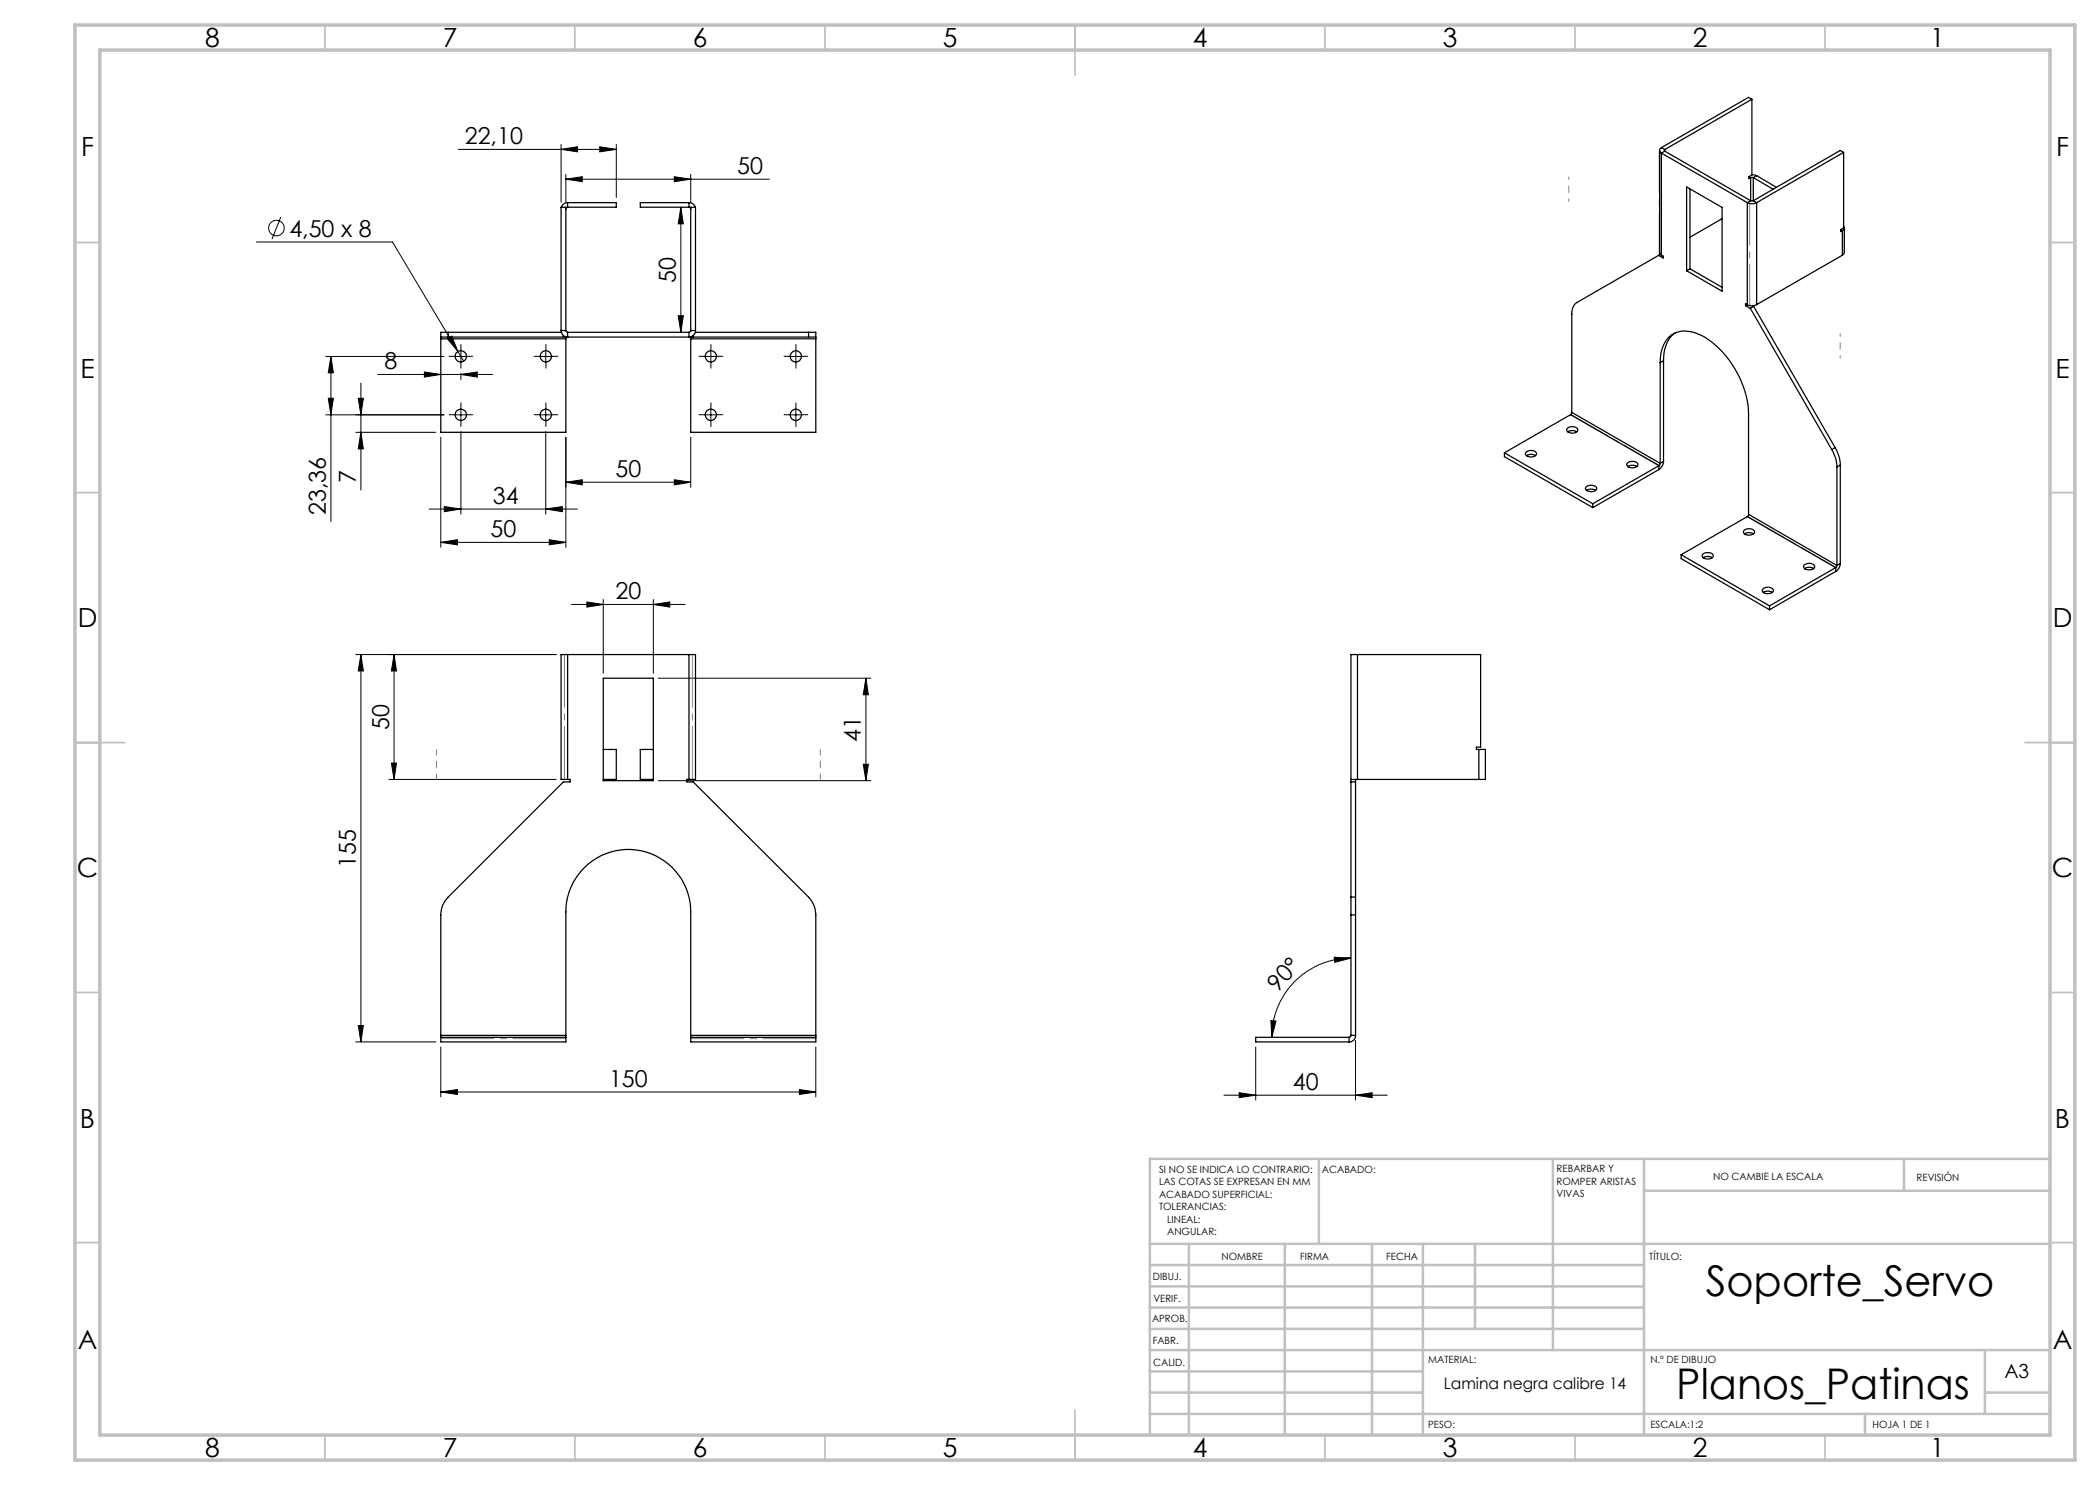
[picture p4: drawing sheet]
<svg xmlns="http://www.w3.org/2000/svg" width="420mm" height="297mm" viewBox="0 0 420 297" stroke-linecap="round" stroke-linejoin="round" font-family="sans-serif">
<g fill="none" stroke="#000" stroke-width=".2">
<path d="M91.7 29.9h31.6M112.2 29.9l3.3-.6v1.1zM112.2 28.9v11.6M113.2 35.8l3.3-.5v1zM113.2 34.9v5.6M113.2 35.8h40.7M119.9 29.3l3.4 .6-3.4 .5zM123.3 28.9v10.6M134.9 35.3l3.2 .5-3.2 .5zM138.1 34.9v5.6M51.3 48.4h27.2l14.2 23.8M56.2 43.4l-1.8 4.4"/>
<path d="M136.2 41.4v25.1M136.2 41.4l.5 3.4h-1.1zM65.2 71.3h23.6M65.7 79.7h1l-.5 3.3zM66.2 71.3v33M66.2 71.3l.5 3.3h-1zM71.6 79.7h1.1l-.5 3.3zM72.2 76.6v21.4M75.6 74.9h22.9M84.9 74.4l3.3 .5-3.3 .5zM89.5 67.7l.8-.5 1.3 3.1zM90.9 71.3h2.5"/>
<path d="M92.2 70v2.5M92.2 74.6v1.3M92.2 74.9l3.3-.5v1zM107.9 71.3h2.5M109.1 70v2.5M135.6 63.1h1.1l-.5 3.4zM140.9 71.3h2.5M142.2 70v2.5M157.9 71.3h2.5M159.2 70v2.5M71.2 86.5h16M72.2 86.5l.5 3.3h-1.1z"/>
<path d="M88.2 87.5v22M88.8 83h-23.6M90.9 83h2.5M92.2 81.7v2.5M92.2 86.3v16.5M107.9 83h2.5M109.1 81.7v2.5M109.1 86.3v16.5M113.2 96.4l3.3-.4v1zM113.2 87.5v22M113.2 96.4h24.9M134.9 96l3.2 .4-3.2 .6z"/>
<path d="M138.1 87.5v10M140.9 83h2.5M142.2 81.7v2.5M157.9 83h2.5M159.2 81.7v2.5M85.8 101.8h29.7M88.2 108.5l3.3-.6v1.1zM88.2 108.5h25M88.9 101.3l3.3 .5-3.3 .5zM109.1 101.8l3.4-.5v1zM109.9 107.9l3.3 .6-3.3 .5zM120.6 119.9v14.8"/>
<path d="M130.7 119.9v14.8M71.2 130.9h40M72.2 130.9v77.5M72.2 130.9l.5 3.3h-1.1zM78.8 130.9v25M78.8 130.9l.5 3.3h-1zM114.3 120.9h22.7M117.4 120.4l3.2 .5-3.2 .5zM130.7 120.9l3.2-.5v1zM131.7 135.6h42.5M173.2 135.6l.5 3.4h-1.1zM173.2 135.6v20.5"/>
<path d="M77.8 155.9h33.4M78.3 152.6h1l-.5 3.3zM131.7 156.1h42.5M172.6 152.9h1.1l-.5 3.2zM266.8 191.4l3.4 .2-3.3 .9zM270.2 191.6a15.8 15.8 0 0 0-15.8 15.9M71.2 208.4h16M71.6 205.1h1.1l-.5 3.3zM88.2 218.4l3.3-.5v1zM88.2 209.4v10M88.2 218.4h75M159.9 217.9l3.3 .5-3.3 .5z"/>
<path d="M163.2 209.4v10M244.8 219h32.7M247.8 218.5l3.3 .5-3.3 .5zM251.1 209.4v10.6M254.2 204.1l1 .1-.8 3.3zM271.1 219l3.3-.5v1zM271.1 208.1v11.9"/>
<circle cx="55.3" cy="45.6" r="1.56"/>
</g>
<g fill="none" stroke="#000" stroke-width=".2" stroke-dasharray="15.2 1.3 1.3 1.3">
<path d="M90.9 71.3h-1.1M92.2 70v-1.1M92.2 72.5v1.1M93.4 71.3h1.2M107.9 71.3h-1.1M109.2 70v-1.1M109.2 72.5v1.1M110.4 71.3h1.2M140.9 71.3h-1.1M142.2 70v-1.1M142.2 72.5v1.1M143.4 71.3h1.2"/>
<path d="M157.9 71.3h-1.1M159.2 70v-1.1M159.2 72.5v1.1M160.4 71.3h1.2M90.9 82.9h-1.1M92.2 81.7v-1.1M92.2 84.2v1.1M93.4 82.9h1.2M107.9 82.9h-1.1M109.2 81.7v-1.1M109.2 84.2v1.1M110.4 82.9h1.2"/>
<path d="M140.9 82.9h-1.1M142.2 81.7v-1.1M142.2 84.2v1.1M143.4 82.9h1.2M157.9 82.9h-1.1M159.2 81.7v-1.1M159.2 84.2v1.1M160.4 82.9h1.2"/>
</g>
<g fill="none" stroke="#c0c0c0" stroke-width=".35">
<path d="M65 5v5M115 5v5M165 5v5M215 5v10M265 5v5M315 5v5M365 5v5M15 48.5h5M410 48.5h5M15 98.5h5M410 98.5h5M15 148.5h10"/>
<path d="M405 148.5h10M15 198.5h5M410 198.5h5M15 248.5h5M410 248.5h5M65 287v5M115 287v5M165 287v5M215 282v10M265 287v5M315 287v5M365 287v5"/>
</g>
<g fill="none" stroke="#c0c0c0" stroke-width=".5">
<path d="M263.8 231.8v17M310.6 231.8v38.2M328.8 231.8v55.2M328.8 238.2h81.2M380.8 231.8v6.4M410 231.8h-180v55.2M230 248.8h180M230 257.3h98.8M230 253h98.8M237.8 248.8v38.2M257 248.8v38.2M274.4 248.8v38.2"/>
<path d="M284.6 248.8v38.2M295 248.8v17M230 265.8h98.8M230 261.5h98.8M230 278.5h54.6M230 274.3h54.6M230 270h180M397 278.5h13M397 270v12.8M230 282.8h180M373 282.8v4.2"/>
</g>
<path d="M15 5h400v287h-400zM20 10h390v277h-390z" fill="none" stroke="#c0c0c0" stroke-width=".7"/>
<path d="M331.8 30.3v20.4M349.9 61.2v-20.4M314.4 83l17.7 10.2M349.7 103.4l17.7 10.2" fill="none" stroke="#808080" stroke-width=".2" stroke-dasharray="15.2 1.3 1.3 1.3" stroke-dashoffset="6.9"/>
<path d="M313.8 35.4v4.9M368 71.6v-4.9" fill="none" stroke="#808080" stroke-width=".2" stroke-dasharray="15.2 1.3 1.3 1.3" stroke-dashoffset="14.7"/>
<path d="M112.9 130.9v25M138.5 155.9v-25M88.2 207.7h25M138.2 207.7h25" fill="none" stroke="#808080" stroke-width=".2" stroke-dasharray="15.2 1.3 1.3 1.3" stroke-dashoffset="4.6"/>
<path d="M87.3 149.9v6M164.1 155.9v-6" fill="none" stroke="#808080" stroke-width=".2" stroke-dasharray="15.2 1.3 1.3 1.3" stroke-dashoffset="14.1"/>
<g fill="#000">
<path d="M112.2 29.9l3.3-.6v1.1zM119.9 29.3l3.4 .6-3.4 .5z"/>
<path d="M113.2 35.8l3.3-.5v1zM134.9 35.3l3.2 .5-3.2 .5z"/>
<path d="M84.9 74.4l3.3 .5-3.3 .5zM92.2 74.9l3.3-.5v1z"/>
<path d="M72.2 86.5l.5 3.3h-1.1zM71.6 79.7h1.1l-.5 3.3z"/>
<path d="M113.2 96.4l3.3-.4v1zM134.9 96l3.2 .4-3.2 .6z"/>
<path d="M109.9 107.9l3.3 .6-3.3 .5zM88.2 108.5l3.3-.6v1.1z"/>
<path d="M78.8 130.9l.5 3.3h-1zM78.3 152.6h1l-.5 3.3zM66.2 71.3l.5 3.3h-1zM65.7 79.7h1l-.5 3.3zM136.2 41.4l.5 3.4h-1.1zM135.6 63.1h1.1l-.5 3.4z"/>
<path d="M130.7 120.9l3.2-.5v1zM117.4 120.4l3.2 .5-3.2 .5zM271.1 219l3.3-.5v1zM247.8 218.5l3.3 .5-3.3 .5zM109.1 101.8l3.4-.5v1zM88.9 101.3l3.3 .5-3.3 .5z"/>
<path d="M172.6 152.9h1.1l-.5 3.2zM173.2 135.6l.5 3.4h-1.1zM71.6 205.1h1.1l-.5 3.3zM72.2 130.9l.5 3.3h-1.1z"/>
<path d="M266.8 191.4l3.4 .2-3.3 .9zM254.2 204.1l1 .1-.8 3.3z"/>
<path d="M88.2 218.4l3.3-.5v1zM159.9 217.9l3.3 .5-3.3 .5zM89.5 67.7l2.1 2.6-1.3-3.1z"/>
</g>
<g fill="none" stroke="#000" stroke-width=".25">
<path d="M350.4 19.9l-.7-.4-17.4 10M350.4 19.9l-17.4 10M350.4 19.9v15.1l-.6 .3M331.9 30.1v20.6l.4 .3M332.3 29.5a.6 .6 0 0 0-.4 .6 .6 .6 0 0 0 .4 .5M332.3 30.6v20.4M332.3 30.6l17.2 9.9M332.3 29.5l.7 .4M333 29.9l-.2 .2 .2 .1M333 30.2l-.7 .4M333 30.2l17.1 9.9M333 29.9v.3"/>
<path d="M337.3 37.4l7.1 4.1v16.7l-7.1-4.1zM338 37.8v16M349.8 35.3v.4l.3-.2M349.8 35.3l.3 .2M350.1 35.5h.6M350.1 35.5v4.6M350.4 34.9l.9 .2M350.7 35.5v4.6M350.7 35.5l3.9 2.3M351.3 35.1l-.6 .4M351.3 35.1l4 2.4M368.7 30.5l-.6-.4-17.4 10"/>
<path d="M368.7 30.5l-17.4 10M368.7 30.5v15.1l-.6 .3M113.5 41.4l-.2 .2-.1 .2M113.5 40.5l-.7 .2-.5 .7M113.5 40.5v.9M113.5 40.5h9.8v.9h-9.8M137.8 41.4l.3 .2v.2M137.8 40.5l.7 .2 .6 .7M137.8 40.5v.9M137.8 40.5h-9.7v.9h9.7M331.7 51.1l-16.3 9.4a2.61 2.61 0 0 0-1 2.3v19.7M332.1 50.9l-.4 .2"/>
<path d="M332.3 51l.3 .2v.4l-.9-.5M338 53.8l-.7 .3M338 53.8l6.4 3.7M344.4 43.7l-6.4 3.7M349.5 40.5a2.17 2.17 0 0 0 1.8 0M349.5 40.5v20.4M350.1 40.1h.6M350.1 40.1l-.6 .4M350.7 40.1l.6 .4M351.3 40.5v20.4M368.1 45.9v.4l.4-.2M368.1 45.9l.4 .2"/>
<path d="M368.5 51l-17.2 9.9M368.5 46.1v4.9M368.7 45.3l.1 .5-.3 .3M368.9 45.6v4.9l-.4 .5M88.2 67.4h1.4M88.2 67.4v.4M88.2 67.8v18.7h25v-18.7M88.2 67.8h25M89.6 66.5h-1.4v.9M89.6 67.4h72.1M89.6 66.5h22.7M89.6 66.5v.9"/>
<path d="M112.2 66.1a1.33 1.33 0 0 0 1.3 1.3v-.9M112.2 66.1v-24.7h1v24.7M112.2 66.1h1M112.7 67.1v.3M113.2 66.1l.3 .4M113.2 67.4v.4M113.5 66.5h24.3M138.1 66.1l-.3 .4M138.1 67.4v.4M138.1 67.8v18.7h25.1v-18.7M138.1 66.1v-24.7h1v24.7M138.1 66.1h1"/>
<path d="M138.1 67.8h25.1M138.6 67.1v.3M139.1 66.5h22.6M139.1 66.1a1.33 1.33 0 0 1-1.3 1.3v-.9M161.7 67.4h1.5M161.7 66.5h1.5v.9M161.7 66.5v.9M163.2 67.4v.4M332 72.5a6 6 0 0 1 3.3-6 7.3 7.3 0 0 1 6.6 1.6 19.8 19.8 0 0 1 7.8 14.6v20.2M332 72.5v20.2M332.7 72.1l-.7 .4M332.7 72.1v20.2"/>
<path d="M335 66.6a6.5 6.5 0 0 0-2.3 5.5M349.1 61.1l1 .6M349.5 60.9a1.89 1.89 0 0 0 1.8 0M349.5 60.9l-.4-.2v.4M349.5 60.9l-.4 .2M350.1 61.7l16.3 28.2M350.5 61.2l.2 .1M350.7 61.3l-.6 .4M350.7 61.3l16.3 28.2M300.9 90.6l17.7 10.1M300.9 90.6v.7l17.7 10.2M305.3 90.4a1.43 1.43 0 0 1 2 .3 1.24 1.24 0 0 1-1.1 .7 1.24 1.24 0 0 1-1.1-.7z"/>
<path d="M305.3 91.1l.7-.2 1.1 .2M313.5 85.6a1.27 1.27 0 0 1 2.1 .5 1.31 1.31 0 0 1-2.3-.1zM313.5 86.4l.8-.3 1 .3M314.1 82.9l-13.2 7.7M314.1 82.9l17.7 10.2M314.4 82.5l-.3 .4M314.4 82.5l17.6 10.2M317.3 97.3a1.48 1.48 0 0 1 2 .3 1.26 1.26 0 0 1-1.1 .8 1.26 1.26 0 0 1-1.1-.7zM317.3 98.1l.7-.3 1.1 .3M325.4 92.7a1.45 1.45 0 0 1 2.2 .1 1.27 1.27 0 0 1-2.2 .3zM325.6 93.3l.7-.2 1.1 .2M331.8 93.9l-13.2 7.6"/>
<path d="M331.8 93.1l-13.2 7.6M331.8 93.1v.8M332 92.7l-.2 .4M332.7 92.3a2.21 2.21 0 0 1-.9 1.6M332.7 92.3l-.7 .4M366.4 89.9a6.8 6.8 0 0 1 1 3.5M367 89.5a6.8 6.8 0 0 1 1.1 3.5M367 89.5l-.6 .4M367.4 93.4v19.7M368.1 93l-.7 .4M368.1 93v19.7M318.6 100.7v.8"/>
<path d="M336.2 110.9l17.7 10.3M336.2 110.9v.8l17.7 10.3M340.5 110.9a1.45 1.45 0 0 1 2.2 .2 1.25 1.25 0 0 1-2.2 .2zM340.6 111.5l.7-.2 1.1 .2M348.7 106.2a1.49 1.49 0 0 1 2.2 .1 1.29 1.29 0 0 1-1.9 .6l-.3-.4zM348.9 106.8l.7-.3 .6 .1 .5 .2M349.5 103.3l-13.3 7.6M349.5 103.3l17.6 10.2M349.7 102.9l-.2 .4M349.7 102.9l17.7 10.2M352.5 117.9a1.39 1.39 0 0 1 2.2 .1 1.23 1.23 0 0 1-1.9 .6 .47 .47 0 0 1-.3-.7zM352.7 118.5l1-.3 .8 .3"/>
<path d="M360.9 113a1.43 1.43 0 0 1 2 .3 1.23 1.23 0 0 1-1.9 .5l-.1-.1a.47 .47 0 0 1 0-.7zM360.9 113.7a1.55 1.55 0 0 1 1.8 0M367.1 113.5l-13.2 7.7M367.1 114.3l-13.2 7.7M367.1 113.5v.8M367.4 113.1l-.3 .4M368.1 112.7a1.84 1.84 0 0 1-1 1.6M368.1 112.7l-.7 .4M113.5 130.9h-1.3v25h1.3M113.5 130.9v25M113.5 130.9h24.3M120.6 135.6h10.1v20.5h-10.1z"/>
<path d="M137.8 130.9h1.3v25h-1.3M137.8 130.9v25M271.5 130.9h-1.3v48.5M271.5 130.9h24.6v18.5h-.8v.5h.5M271.5 130.9v25M353.9 121.2v.8M113.5 155.9h.5v.5h-1.3l-23.1 23a5 5 0 0 0-1.4 3.6v24.1M120.6 149.9h2.7v6h-2.7M130.7 149.9h-2.6v6h2.6M137.8 155.9h-.5v.5h1.3l23.1 23a5.2 5.2 0 0 1 1.5 3.6v24.1M270.2 155.9h1.3M270.2 156.4h.9"/>
<path d="M271.1 155.9v23.5M271.5 155.9h24.3M295.8 149.9h1.3v6h-1.3M295.8 149.9v6M270.2 179.4v3.6M270.2 179.4h.9M271.1 179.4v3.6M270.2 183h.9M270.2 183v24.1M271.1 183v24.1M88.2 207.1v.4M88.2 207.5v.9h25v-.9"/>
<path d="M88.2 207.5h25M88.2 207.1h25M113.2 207.1v.4M113.2 207.1v-24.7a12.5 12.5 0 0 1 12.5-12.5 12.5 12.5 0 0 1 12.4 12.5v24.7M138.1 207.1v.4M138.1 207.5v.9h25.1v-.9M138.1 207.5h25.1M138.1 207.1h25.1M163.2 207.1v.4M269.8 207.5h-18.7v.9h18.7M269.8 207.5v.9M270.2 207.1l-.1 .3-.3 .1"/>
<path d="M270.2 207.1h.9M271.1 207.1a1.22 1.22 0 0 1-1.3 1.3"/>
<circle cx="92.2" cy="71.3" r="1.14"/>
<circle cx="109.1" cy="71.3" r="1.13"/>
<circle cx="142.2" cy="71.3" r="1.13"/>
<circle cx="159.2" cy="71.3" r="1.13"/>
<circle cx="92.2" cy="83" r="1.14"/>
<circle cx="109.1" cy="83" r="1.13"/>
<circle cx="142.2" cy="83" r="1.13"/>
<circle cx="159.2" cy="83" r="1.13"/>
</g>
<g font-size="8.5">
<text x="341.1" y="259.3">Soporte_Servo</text>
<text x="335.3" y="279.7">Planos_Patinas</text>
</g>
<g font-size="5.3">
<text x="41" y="9.5">8</text>
<text x="88.5" y="9.5">7</text>
<text x="138.5" y="9.5">6</text>
<text x="188.5" y="9.5">5</text>
<text x="238.5" y="9.5">4</text>
<text x="288.5" y="9.5">3</text>
<text x="338.5" y="9.5">2</text>
<text x="386" y="9.5">1</text>
<text x="16.2" y="31.2">F</text>
<text x="411.2" y="31.2">F</text>
<text x="16.1" y="75.5">E</text>
<text x="411.1" y="75.5">E</text>
<text x="15.5" y="125.5">D</text>
<text x="410.5" y="125.5">D</text>
<text x="15.4" y="175.5">C</text>
<text x="410.4" y="175.5">C</text>
<text x="16" y="225.5">B</text>
<text x="411" y="225.5">B</text>
<text x="15.5" y="269.7">A</text>
<text x="410.5" y="269.7">A</text>
<text x="41" y="291.5">8</text>
<text x="88.5" y="291.5">7</text>
<text x="138.5" y="291.5">6</text>
<text x="188.5" y="291.5">5</text>
<text x="238.5" y="291.5">4</text>
<text x="288.5" y="291.5">3</text>
<text x="338.5" y="291.5">2</text>
<text x="386" y="291.5">1</text>
</g>
<g font-size="4.7">
<text x="93" y="28.8">22,10</text>
<text x="147.4" y="34.8">50</text>
<text x="57.9" y="47.3">4,50 x 8</text>
<text x="135.2" y="56.5" transform="rotate(-90 135.2 56.5)">50</text>
<text x="76.9" y="73.9">8</text>
<text x="123.1" y="95.4">50</text>
<text x="71.2" y="96.7" transform="rotate(-90 71.2 96.7)">7</text>
<text x="98.6" y="100.8">34</text>
<text x="65.2" y="103" transform="rotate(-90 65.2 103)">23,36</text>
<text x="98.1" y="107.4">50</text>
<text x="123.1" y="119.9">20</text>
<text x="77.8" y="146" transform="rotate(-90 77.8 146)">50</text>
<text x="172.2" y="148.5" transform="rotate(-90 172.2 148.5)">41</text>
<text x="71.2" y="173.5" transform="rotate(-90 71.2 173.5)">155</text>
<text x="255.5" y="198.5" transform="rotate(-47 255.5 198.5)">90°</text>
<text x="121.8" y="217.4">150</text>
<text x="258.6" y="218">40</text>
</g>
<text font-size="3.9" x="400.9" y="275.5">A3</text>
<text font-size="3.2" x="288.7" y="277.9">Lamina negra calibre 14</text>
<g font-size="2">
<text x="231.8" y="234.6">SI NO SE INDICA LO CONTRARIO:</text>
<text x="231.8" y="237.1">LAS COTAS SE EXPRESAN EN MM</text>
<text x="231.8" y="239.6">ACABADO SUPERFICIAL:</text>
<text x="264.4" y="234.6">ACABADO:</text>
<text x="311.3" y="234.5">REBARBAR Y</text>
<text x="311.3" y="237">ROMPER ARISTAS</text>
<text x="311.3" y="239.5">VIVAS</text>
<text x="342.6" y="236">NO CAMBIE LA ESCALA</text>
<text x="383.3" y="236.2">REVISIÓN</text>
<text x="231.8" y="242.1">TOLERANCIAS:</text>
<text x="233.4" y="244.6">LINEAL:</text>
<text x="233.4" y="247.1">ANGULAR:</text>
<text x="244.3" y="252">NOMBRE</text>
<text x="260" y="251.9">FIRMA</text>
<text x="277.2" y="251.9">FECHA</text>
<text x="329.9" y="251.9">TÍTULO:</text>
<text x="230.6" y="256.1">DIBUJ.</text>
<text x="230.7" y="260.3">VERIF.</text>
<text x="230.4" y="264.4">APROB.</text>
<text x="230.5" y="268.8">FABR.</text>
<text x="230.7" y="273.1">CALID.</text>
<text x="285.6" y="272.5">MATERIAL:</text>
<text x="330.1" y="272.5">N.º DE DIBUJO</text>
<text x="285.6" y="285.5">PESO:</text>
<text x="330.1" y="285.6">ESCALA:1:2</text>
<text x="374.5" y="285.6">HOJA 1 DE 1</text>
</g>
</svg>
